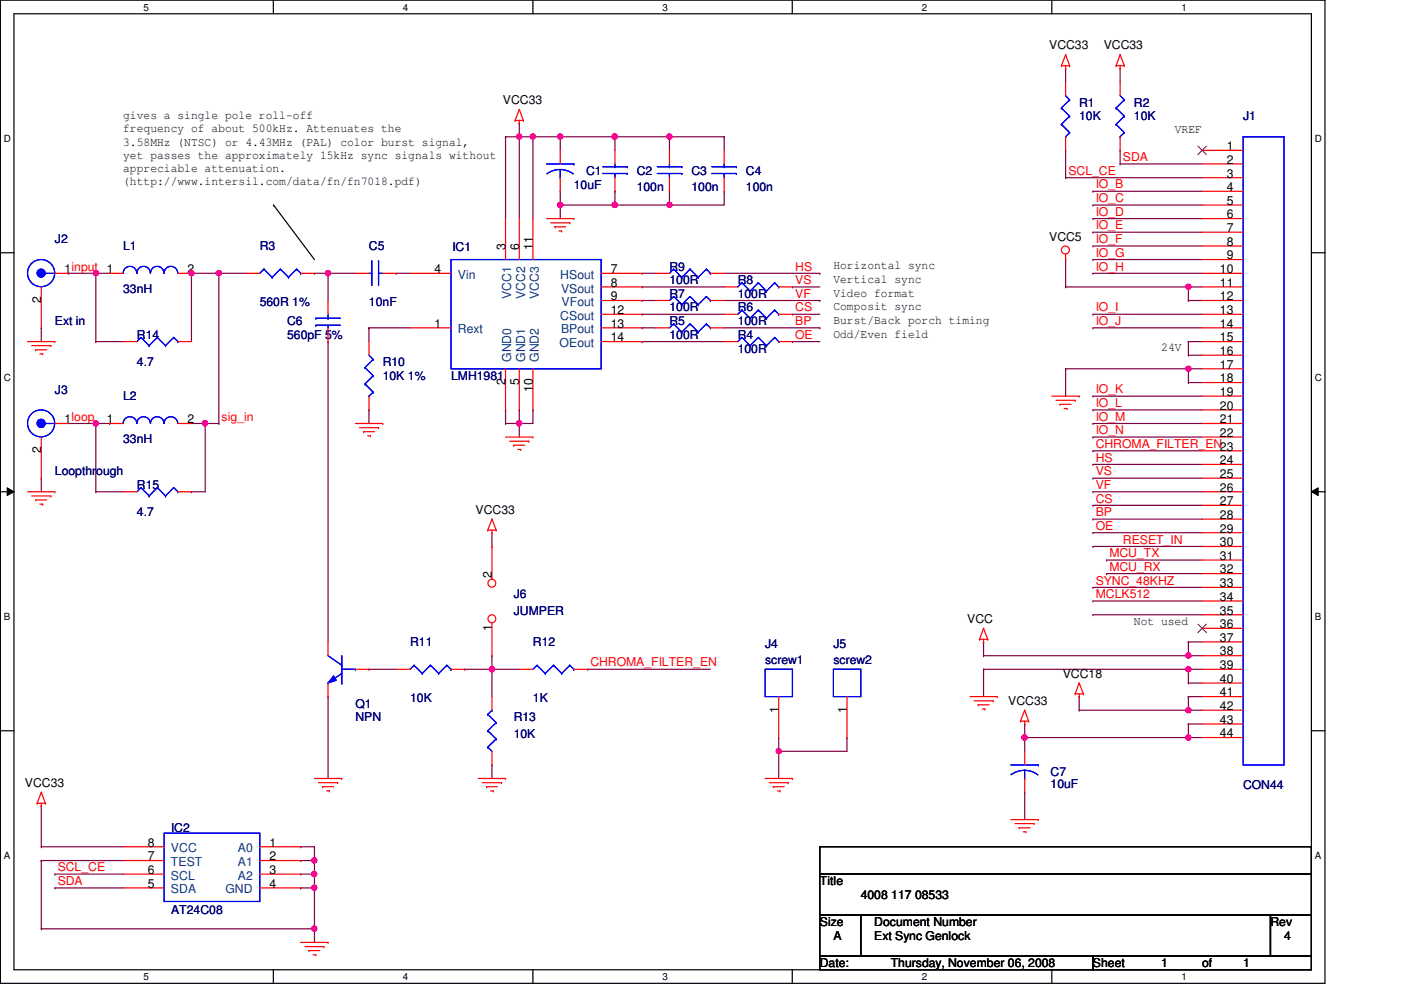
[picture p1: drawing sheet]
<svg xmlns="http://www.w3.org/2000/svg" width="297mm" height="210mm" viewBox="0 0 297 210" stroke-linecap="round" stroke-linejoin="round" font-family="sans-serif">
<path d="M.1 0h280.8v208.5h-280.8zM3 2.9h275v202.7h-275z" fill="none" stroke="#000" stroke-width=".25"/>
<g fill="#fff">
<path d="M30.4 .3h1.2v2.4h-1.2z"/>
<path d="M30.4 205.9h1.2v2.3h-1.2z"/>
</g>
<path d="M58 0v2.9M58 205.6v2.9" fill="none" stroke="#000" stroke-width=".25"/>
<g fill="#fff">
<path d="M85.4 .3h1.2v2.4h-1.2z"/>
<path d="M85.4 205.9h1.2v2.3h-1.2z"/>
</g>
<path d="M113 0v2.9M113 205.6v2.9" fill="none" stroke="#000" stroke-width=".25"/>
<g fill="#fff">
<path d="M140.5 .3h1.1v2.4h-1.1z"/>
<path d="M140.5 205.9h1.1v2.3h-1.1z"/>
</g>
<path d="M168 0v2.9M168 205.6v2.9" fill="none" stroke="#000" stroke-width=".25"/>
<g fill="#fff">
<path d="M195.4 .3h1.2v2.4h-1.2z"/>
<path d="M195.4 205.9h1.2v2.3h-1.2z"/>
</g>
<path d="M223 0v2.9M223 205.6v2.9" fill="none" stroke="#000" stroke-width=".25"/>
<g fill="#fff">
<path d="M250.5 .3h1.1v2.4h-1.1z"/>
<path d="M250.5 205.9h1.1v2.3h-1.1z"/>
<path d="M.8 28.2h1.5v2.4h-1.5z"/>
<path d="M278.8 28.2h1.4v2.4h-1.4z"/>
<path d="M.8 78.9h1.5v2.3h-1.5z"/>
<path d="M278.8 78.9h1.4v2.3h-1.4z"/>
</g>
<path d="M.1 53.6h2.9M278 53.6h2.9" fill="none" stroke="#000" stroke-width=".25"/>
<g fill="#fff">
<path d="M.8 129.6h1.4v2.3h-1.4z"/>
<path d="M278.8 129.6h1.3v2.3h-1.3z"/>
</g>
<path d="M.1 104.3h2.9M278 104.3h2.9" fill="none" stroke="#000" stroke-width=".25"/>
<path d="M1.5 103.4l1.5 .9-1.5 .8zM278 104.3l1.5-.9v1.7z" fill="#000"/>
<path d="M1.5 103.4l1.5 .9-1.5 .8zM278 104.3l1.5-.9v1.7z" fill="none" stroke="#000" stroke-width=".21"/>
<g fill="#fff">
<path d="M.8 180.3h1.4v2.3h-1.4z"/>
<path d="M278.8 180.3h1.3v2.3h-1.3z"/>
</g>
<path d="M.1 154.9h2.9M278 154.9h2.9" fill="none" stroke="#000" stroke-width=".25"/>
<path d="M217.3 156.4h.1M217.3 156.4h34.7M252 153.5h.1M252 153.5h2.9" fill="none" stroke="#800040" stroke-width=".25"/>
<circle cx="217.2" cy="156.4" r=".56" fill="#f0f"/>
<circle cx="217.2" cy="156.4" r=".56" fill="none" stroke="#f0f" stroke-width=".25"/>
<path d="M231.7 69.5h.1M231.7 69.5h23.2M234.6 118.7h.1M234.6 118.7h20.3M234.6 121.6h.1M234.6 121.6h20.3M217.3 153.5h.1M217.3 153.5v2.9M252 156.4h.1M252 156.4h2.9" fill="none" stroke="#800040" stroke-width=".25"/>
<circle cx="252" cy="156.4" r=".56" fill="#f0f"/>
<circle cx="252" cy="156.4" r=".56" fill="none" stroke="#f0f" stroke-width=".25"/>
<g fill="none" stroke="#800040" stroke-width=".25">
<path d="M225.9 14.5h.1M225.9 14.5v2.9M237.5 14.5h.1M237.5 14.5v2.9M225.9 31.9h.1M225.9 31.9v5.8M231.7 40.6h.1M231.7 43.5h.1M231.7 55h.1M231.7 40.6h23.2M231.7 43.5h23.2M231.7 55h23.2"/>
<path d="M225.9 60.8h.1M225.9 60.8h29M252 75.3h.1M252 60.8h.1M252 63.7h.1M252 75.3h2.9M252 60.8v2.9M252 63.7h2.9M231.7 84h.1M231.7 84h23.2M208.5 136.1h.1M208.5 136.1v2.9"/>
<path d="M231.7 127.4h.1M231.7 124.5h.1M231.7 127.4h23.2M231.7 124.5h23.2M228.8 150.6h.1M228.8 147.7h.1M228.8 150.6h23.2M228.8 147.7v2.9"/>
</g>
<circle cx="252" cy="60.8" r=".56" fill="#f0f"/>
<circle cx="252" cy="60.8" r=".56" fill="none" stroke="#f0f" stroke-width=".25"/>
<path d="M225.9 55h.1M225.9 55v5.8M252 150.6h.1M252 150.6h2.9M217.3 168h.1M217.3 168v5.8" fill="none" stroke="#800040" stroke-width=".25"/>
<circle cx="252" cy="150.6" r=".56" fill="#f0f"/>
<circle cx="252" cy="150.6" r=".56" fill="none" stroke="#f0f" stroke-width=".25"/>
<g fill="none" stroke="#800040" stroke-width=".25">
<path d="M225.9 37.7h.1M225.9 37.7h29M237.5 34.8h.1M237.5 31.9h.1M237.5 34.8h17.4M237.5 31.9v2.9M231.7 98.5h.1M231.7 98.5h23.2M231.7 104.3h.1M231.7 107.1h.1M231.7 101.4h.1M231.7 110.1h.1"/>
<path d="M231.7 112.9h.1M231.7 115.9h.1M231.7 104.3h23.2M231.7 107.1h23.2M231.7 101.4h23.2M231.7 110.1h23.2M231.7 112.9h23.2M231.7 115.9h23.2M208.5 139h.1M208.5 139h46.4M252 139h.1M217.3 156.4h.1"/>
<path d="M217.3 156.4v2.9"/>
</g>
<circle cx="252" cy="139" r=".56" fill="#f0f"/>
<circle cx="252" cy="139" r=".56" fill="none" stroke="#f0f" stroke-width=".25"/>
<g fill="none" stroke="#800040" stroke-width=".25">
<path d="M231.7 46.4h.1M231.7 49.2h.1M231.7 52.2h.1M231.7 46.4h23.2M231.7 49.2h23.2M231.7 52.2h23.2M225.9 78.2h.1M225.9 78.2h26.1M252 78.2h.1M252 78.2v2.9M252 81.1h.1M252 81.1h2.9"/>
<path d="M252 136.1h.1M252 136.1v2.9M252 136.1h2.9M252 147.7h.1M252 141.9h.1M252 141.9v2.9M252 147.7v2.9M252 141.9h2.9"/>
</g>
<circle cx="252" cy="141.9" r=".56" fill="#f0f"/>
<circle cx="252" cy="141.9" r=".56" fill="none" stroke="#f0f" stroke-width=".25"/>
<path d="M252 78.2h.1M252 78.2h2.9M208.5 141.9h.1M208.5 141.9v5.8M252 153.5h.1M252 153.5v2.9" fill="none" stroke="#800040" stroke-width=".25"/>
<circle cx="252" cy="78.2" r=".56" fill="#f0f"/>
<circle cx="252" cy="78.2" r=".56" fill="none" stroke="#f0f" stroke-width=".25"/>
<g fill="none" stroke="#800040" stroke-width=".25">
<path d="M231.7 58h.1M231.7 58h23.2M225.9 78.2h.1M225.9 78.2v5.8M231.7 66.6h.1M231.7 66.6h23.2M252 72.4h.1M252 72.4h2.9M252 72.4v2.9M231.7 95.6h.1M231.7 89.8h.1M231.7 92.7h.1"/>
<path d="M231.7 86.9h.1M231.7 95.6h23.2M231.7 89.8h23.2M231.7 92.7h23.2M231.7 86.9h23.2M208.5 141.9h.1M208.5 141.9h43.5M252 144.8h.1M252 147.7h.1M252 144.8h2.9M252 147.7h2.9M66.7 182.5h.1"/>
<path d="M66.7 182.5v2.8"/>
</g>
<circle cx="66.6" cy="182.4" r=".56" fill="#f0f"/>
<circle cx="66.6" cy="182.4" r=".56" fill="none" stroke="#f0f" stroke-width=".25"/>
<path d="M63.8 188.3h.1M63.8 188.3h2.9" fill="none" stroke="#800040" stroke-width=".25"/>
<circle cx="66.6" cy="188.2" r=".56" fill="#f0f"/>
<circle cx="66.6" cy="188.2" r=".56" fill="none" stroke="#f0f" stroke-width=".25"/>
<path d="M63.8 185.3h.1M63.8 185.3h2.9M66.7 185.3h.1M66.7 185.3v3" fill="none" stroke="#800040" stroke-width=".25"/>
<circle cx="66.6" cy="185.3" r=".56" fill="#f0f"/>
<circle cx="66.6" cy="185.3" r=".56" fill="none" stroke="#f0f" stroke-width=".25"/>
<g fill="none" stroke="#800040" stroke-width=".25">
<path d="M8.8 179.5h.1M8.8 170.9h.1M8.8 179.5h17.3M8.8 170.9v8.6M8.8 182.5h.1M8.8 196.9h.1M8.8 182.5h17.3M8.8 182.5v14.4M11.6 188.3h.1M11.6 185.3h.1M11.6 188.3h14.5M11.6 185.3h14.5"/>
<path d="M63.8 182.5h.1M63.8 182.5h2.9M66.7 188.3h.1M66.7 188.3v8.6h-57.9"/>
</g>
<circle cx="66.6" cy="196.9" r=".56" fill="#f0f"/>
<circle cx="66.6" cy="196.9" r=".56" fill="none" stroke="#f0f" stroke-width=".25"/>
<path d="M107.2 86.9h.1M107.2 86.9v2.9M110.1 89.8h.1M110.1 89.8h2.9M231.7 130.3h.1M231.7 130.3h23.2M63.8 179.5h.1M63.8 179.5h2.9M66.7 179.5h.1M66.7 179.5v3M66.7 196.9h.1M66.7 196.9v2.9" fill="none" stroke="#800040" stroke-width=".25"/>
<circle cx="110" cy="89.8" r=".56" fill="#f0f"/>
<circle cx="110" cy="89.8" r=".56" fill="none" stroke="#f0f" stroke-width=".25"/>
<path d="M107.2 29h.1M107.2 29v17.4M110.1 29h.1M110.1 29v17.4M113 29h.1M113 29v17.4M110.1 89.8h.1M110.1 89.8v2.9M113 86.9h.1M113 86.9v2.9" fill="none" stroke="#800040" stroke-width=".25"/>
<circle cx="110.1" cy="29" r=".56" fill="#f0f"/>
<circle cx="110.1" cy="29" r=".56" fill="none" stroke="#f0f" stroke-width=".25"/>
<path d="M110.1 29h.1M110.1 29h2.9" fill="none" stroke="#800040" stroke-width=".25"/>
<circle cx="113" cy="29" r=".56" fill="#f0f"/>
<circle cx="113" cy="29" r=".56" fill="none" stroke="#f0f" stroke-width=".25"/>
<g fill="none" stroke="#800040" stroke-width=".25">
<path d="M107.2 29h.1M110.1 26.1h.1M110.1 26.1v2.9h-2.9M113 29h.1M113 29h17.4M118.8 29h.1M118.8 29v2.9M118.8 40.6h.1M118.8 40.6v2.9M8.8 69.5h.1M8.8 69.5v2.9M78.2 69.5h.1"/>
<path d="M78.2 69.5h8.7M78.2 69.5v2.9M78.2 86.9h.1M78.2 86.9v2.9M107.2 89.8h.1M110.1 86.9h.1M110.1 86.9v2.9h-2.9"/>
</g>
<circle cx="130.3" cy="29" r=".56" fill="#f0f"/>
<circle cx="130.3" cy="29" r=".56" fill="none" stroke="#f0f" stroke-width=".25"/>
<circle cx="118.8" cy="29" r=".56" fill="#f0f"/>
<circle cx="118.8" cy="29" r=".56" fill="none" stroke="#f0f" stroke-width=".25"/>
<path d="M153.5 29h.1M153.5 29v2.9M118.8 43.5h.1M118.8 43.5h11.6" fill="none" stroke="#800040" stroke-width=".25"/>
<circle cx="130.3" cy="43.4" r=".56" fill="#f0f"/>
<circle cx="130.3" cy="43.4" r=".56" fill="none" stroke="#f0f" stroke-width=".25"/>
<circle cx="118.8" cy="43.4" r=".56" fill="#f0f"/>
<circle cx="118.8" cy="43.4" r=".56" fill="none" stroke="#f0f" stroke-width=".25"/>
<path d="M118.8 43.5h.1M118.8 43.5v2.9M141.9 40.6h.1M141.9 43.5h.1M141.9 40.6v2.9M153.5 40.6h.1M153.5 40.6v2.9h-11.6" fill="none" stroke="#800040" stroke-width=".25"/>
<circle cx="141.9" cy="43.4" r=".56" fill="#f0f"/>
<circle cx="141.9" cy="43.4" r=".56" fill="none" stroke="#f0f" stroke-width=".25"/>
<path d="M130.4 29h.1M130.4 29v2.9M141.9 29h.1M141.9 29h11.6M130.4 40.6h.1M130.4 40.6v2.9" fill="none" stroke="#800040" stroke-width=".25"/>
<circle cx="141.9" cy="29" r=".56" fill="#f0f"/>
<circle cx="141.9" cy="29" r=".56" fill="none" stroke="#f0f" stroke-width=".25"/>
<path d="M130.4 29h.1M130.4 29h11.5M141.9 29h.1M141.9 29v2.9" fill="none" stroke="#800040" stroke-width=".25"/>
<circle cx="130.3" cy="29" r=".56" fill="#f0f"/>
<circle cx="130.3" cy="29" r=".56" fill="none" stroke="#f0f" stroke-width=".25"/>
<path d="M130.4 43.5h.1M130.4 43.5h11.5" fill="none" stroke="#800040" stroke-width=".25"/>
<circle cx="130.3" cy="43.4" r=".56" fill="#f0f"/>
<circle cx="130.3" cy="43.4" r=".56" fill="none" stroke="#f0f" stroke-width=".25"/>
<g fill="none" stroke="#800040" stroke-width=".25">
<path d="M46.4 58h.1M46.4 58v31.8M84 58h.1M84 58h2.9M136.1 58h.1M136.1 58h3M153.5 58h20.3M173.8 58h.1M136.1 60.8h.1M136.1 63.7h.1M136.1 66.6h.1M136.1 69.5h.1"/>
<path d="M136.1 72.4h.1M136.1 60.8h17.4M136.1 63.7h3M136.1 66.6h17.4M136.1 69.5h3M136.1 72.4h17.4M153.5 63.7h20.3M153.5 69.5h20.3M168 60.8h.1M168 66.6h.1M168 72.4h.1M168 60.8h5.8"/>
<path d="M168 66.6h5.8M168 72.4h5.8M173.8 63.7h.1M173.8 69.5h.1"/>
</g>
<circle cx="46.4" cy="57.9" r=".56" fill="#f0f"/>
<circle cx="46.4" cy="57.9" r=".56" fill="none" stroke="#f0f" stroke-width=".25"/>
<g fill="none" stroke="#800040" stroke-width=".25">
<path d="M46.4 58h.1M46.4 58h5.8M69.5 58h.1M69.5 58h5.8M69.5 58v5.7M69.5 72.4h.1M69.5 72.4v63.7M8.8 101.4h.1M8.8 101.4v2.9M69.5 147.7h.1M69.5 147.7v17.4M78.2 141.9h.1"/>
<path d="M78.2 141.9h5.8"/>
</g>
<circle cx="69.5" cy="57.9" r=".56" fill="#f0f"/>
<circle cx="69.5" cy="57.9" r=".56" fill="none" stroke="#f0f" stroke-width=".25"/>
<path d="M66.7 58h.1M66.7 58h2.8M165.1 156.4h.1M165.1 159.3h.1M165.1 156.4v2.9M179.6 156.4h.1M179.6 156.4v2.9h-14.5" fill="none" stroke="#800040" stroke-width=".25"/>
<circle cx="165.1" cy="159.3" r=".56" fill="#f0f"/>
<circle cx="165.1" cy="159.3" r=".56" fill="none" stroke="#f0f" stroke-width=".25"/>
<path d="M20.3 58h.1M20.3 58h2.9M14.6 89.8h5.7M20.3 89.8h.1M40.6 89.8h2.9M43.5 89.8h.1M104.3 141.9h.1M104.3 141.9h5.8M124.6 141.9h.1M124.6 141.9h26M165.1 159.3h.1M165.1 159.3v5.8" fill="none" stroke="#800040" stroke-width=".25"/>
<circle cx="104.3" cy="141.9" r=".56" fill="#f0f"/>
<circle cx="104.3" cy="141.9" r=".56" fill="none" stroke="#f0f" stroke-width=".25"/>
<g fill="none" stroke="#800040" stroke-width=".25">
<path d="M20.3 58h.1M20.3 58v14.4M20.3 72.4h.1M20.3 72.4h5.8M104.3 115.9h.1M104.3 112.9v3M104.3 139h.1M104.3 139v8.7M98.5 141.9h.1M98.5 141.9h5.8M104.3 141.9h.1M104.3 162.2h.1"/>
<path d="M104.3 162.2v2.9"/>
</g>
<circle cx="20.3" cy="57.9" r=".56" fill="#f0f"/>
<circle cx="20.3" cy="57.9" r=".56" fill="none" stroke="#f0f" stroke-width=".25"/>
<path d="M14.6 58h.1M14.6 58h5.7M40.6 58h.1M40.6 58v14.4" fill="none" stroke="#800040" stroke-width=".25"/>
<circle cx="40.6" cy="57.9" r=".56" fill="#f0f"/>
<circle cx="40.6" cy="57.9" r=".56" fill="none" stroke="#f0f" stroke-width=".25"/>
<path d="M40.6 58h.1M40.6 58h5.8M20.3 89.8h.1M20.3 89.8v14.5M20.3 104.3h.1M20.3 104.3h5.8" fill="none" stroke="#800040" stroke-width=".25"/>
<circle cx="20.3" cy="89.8" r=".56" fill="#f0f"/>
<circle cx="20.3" cy="89.8" r=".56" fill="none" stroke="#f0f" stroke-width=".25"/>
<path d="M20.3 89.8h2.9M23.2 89.8h.1M43.5 89.8h.1M43.5 89.8v14.5h-2.9M40.6 104.3h.1" fill="none" stroke="#800040" stroke-width=".25"/>
<circle cx="43.5" cy="89.8" r=".56" fill="#f0f"/>
<circle cx="43.5" cy="89.8" r=".56" fill="none" stroke="#f0f" stroke-width=".25"/>
<path d="M43.5 89.8h2.9M46.4 89.8h.1" fill="none" stroke="#800040" stroke-width=".25"/>
<g fill="none" stroke="#f00" stroke-width=".25">
<path d="M225 13.9h.1M225 13.9h1.8M225.9 14.5h.1M225.9 11.6h.1M225.9 13.9v.6M225.9 11.6l-.9 2.3M225.9 11.6l.9 2.3M226.8 13.9h.1M236.6 13.9h.1M236.6 13.9h1.8M237.5 14.5h.1M237.5 11.6h.1"/>
<path d="M237.5 13.9v.6M237.5 11.6l-.9 2.3M237.5 11.6l.9 2.3M238.4 13.9h.1M109.2 25.5h.1M109.2 25.5h1.8M110.1 26.1h.1M110.1 23.2h.1M110.1 25.5v.6M110.1 23.2l-.9 2.3M110.1 23.2l.9 2.3M111 25.5h.1"/>
<path d="M141.9 31.9v2.9M141.9 37.7v2.9M254.9 31.9h8.7M254.9 34.8h8.7M254.9 37.7h8.7M23.2 58h2.9M37.7 58h2.9M115.9 46.4h5.8M116.8 47.2h4M117.6 48.1h.1M117.6 48.1h2.3M118.5 49h.6"/>
<path d="M119.1 49h.1M120.8 47.2h.1M121.7 46.4h.1M139.1 58h2.8M150.6 58h2.9M225.9 55h.1M225.9 53.9v1.1M254.9 46.4h8.7M254.9 58h8.7M254.9 40.6h8.7M254.9 43.5h8.7M254.9 49.2h8.7"/>
<path d="M254.9 52.2h8.7M254.9 55h8.7M5.8 72.4h5.8M6.7 73.3h4.1M7.6 74.2h.1M7.6 74.2h2.3M8.5 75h.6M9.1 75h.1M10.8 73.3h.1M11.6 72.4h.1M254.9 72.4h8.7M254.9 60.8h8.7"/>
<path d="M254.9 63.7h8.7M254.9 66.6h8.7M254.9 69.5h8.7M254.9 75.3h8.7M254.9 78.2h8.7M75.3 89.8h5.8M76.2 90.7h4.1M77.1 91.5h.1M77.1 91.5h2.3M78 92.4h.5M78.5 92.4h.1M80.3 90.7h.1"/>
<path d="M81.1 89.8h.1M107.2 92.7h5.8M108.1 93.6h4M108.9 94.4h.1M108.9 94.4h2.3M109.8 95.3h.6M110.4 95.3h.1M112.1 93.6h.1M113 92.7h.1M223 84h5.8M223.9 84.9h4.1M224.7 85.7h.1"/>
<path d="M224.7 85.7h2.4M225.6 86.6h.6M226.2 86.6h.1M228 84.9h.1M228.8 84h.1M254.9 84h8.7M254.9 89.8h8.7M254.9 92.7h8.7M254.9 81.1h8.7M254.9 86.9h8.7M254.9 95.6h8.7M254.9 98.5h8.7"/>
<path d="M5.8 104.3h5.8M6.7 105.2h4.1M7.6 106h.1M7.6 106h2.3M8.5 106.9h.6M9.1 106.9h.1M10.8 105.2h.1M11.6 104.3h.1M103.4 112.4h.1M103.4 112.4h1.8M104.3 112.9h.1M104.3 110.1h.1"/>
<path d="M104.3 112.4v.5M104.3 110.1l-.9 2.3M104.3 110.1l.9 2.3M105.2 112.4h.1M254.9 104.3h8.7M254.9 101.4h8.7M254.9 107.1h8.7M254.9 110.1h8.7M254.9 112.9h8.7M254.9 115.9h8.7M254.9 118.7h8.7M207.7 135.6h.1"/>
<path d="M207.7 135.6h1.7M208.5 136.1h.1M208.5 133.2h.1M208.5 135.6v.5M208.5 133.2l-.8 2.4M208.5 133.2l.9 2.4M209.4 135.6h.1M254.9 121.6h8.7M254.9 124.5h8.7M254.9 127.4h8.7M254.9 130.3h8.7M254.9 133.2h8.7"/>
<path d="M254.9 136.1h8.7M254.9 139h8.7M110.1 141.9h2.9M121.7 141.9h2.9M165.1 147.7v8.7M205.7 147.7h5.8M206.5 148.6h4.1M207.4 149.4h.1M207.4 149.4h2.3M208.3 150.3h.5M208.8 150.3h.1M210.6 148.6h.1"/>
<path d="M211.5 147.7h.1M216.4 152.9h.1M216.4 152.9h1.7M217.3 153.5h.1M217.3 150.6h.1M217.3 152.9v.6M217.3 150.6l-.9 2.3M217.3 150.6l.8 2.3M218.1 152.9h.1M228 147.1h.1M228 147.1h1.7M228.8 147.7h.1"/>
<path d="M228.8 144.8h.1M228.8 147.1v.6M228.8 144.8l-.8 2.3M228.8 144.8l.9 2.3M229.7 147.1h.1M254.9 147.7h8.7M254.9 141.9h8.7M254.9 144.8h8.7M254.9 150.6h8.7M254.9 153.5h8.7M254.9 156.4h8.7M7.9 170.3h.1"/>
<path d="M7.9 170.3h1.7M8.8 170.9h.1M8.8 168h.1M8.8 170.3v.6M8.8 168l.8 2.3M8.8 168l-.9 2.3M9.6 170.3h.1M66.7 165.1h5.8M67.5 165.9h4.1M68.4 166.8h.1M68.4 166.8h2.3M69.3 167.7h.5"/>
<path d="M69.8 167.7h.1M71.6 165.9h.1M72.5 165.1h.1M101.4 165.1h5.8M102.3 165.9h4M103.2 166.8h.1M103.2 166.8h2.2M104 167.7h.6M104.6 167.7h.1M106.3 165.9h.1M107.2 165.1h.1M162.2 165.1h5.8"/>
<path d="M163.1 165.9h4M164 166.8h.1M164 166.8h2.3M164.8 167.7h.6M165.4 167.7h.1M167.1 165.9h.1M168 165.1h.1M214.3 173.8h5.8M215.2 174.6h4M216.1 175.5h.1M216.1 175.5h2.3M217 176.4h.5"/>
<path d="M217.5 176.4h.1M219.2 174.6h.1M220.1 173.8h.1M63.8 199.8h5.7M69.5 199.8h.1M64.6 200.7h4.1M65.5 201.5h.1M65.5 201.5h2.3M66.4 202.4h.6M67 202.4h.1M68.7 200.7h.1"/>
<circle cx="225.9" cy="53" r=".85"/>
</g>
<path d="M58 43.5h.1M58 43.5l8.7 11.5M173.8 179.5h104.2v5.8h-104.2zM173.8 185.3h104.2v8.7h-104.2zM173.8 194h8.7v8.7h-8.7zM182.5 194h86.9v8.7h-86.9zM269.4 194h8.6v8.7h-8.6zM173.8 202.7h57.9v2.9h-57.9zM231.7 202.7h46.3v2.9h-46.3z" fill="none" stroke="#000" stroke-width=".25"/>
<g fill="none" stroke="#00f" stroke-width=".25">
<path d="M139.4 36.8h5.2M139.4 35.3h5.2M141.9 35.3h.1M141.9 36.8h.1M141.9 34.8v.5M141.9 36.8v.9M144.6 36.8h.1M144.6 35.3h.1M263.6 29h8.6v133.2h-8.6zM26.1 58a1.44 1.44 0 0 1 1.5-1.5 1.44 1.44 0 0 1 1.4 1.5M29 58a1.42 1.42 0 0 1 1.5-1.5 1.42 1.42 0 0 1 1.4 1.5M31.9 58a1.42 1.42 0 0 1 1.4-1.5 1.42 1.42 0 0 1 1.5 1.5 1.46 1.46 0 0 1 1.4-1.5 1.46 1.46 0 0 1 1.5 1.5"/>
<path d="M142.8 57.1h.1M142.8 57.1l-.9 .9M142.8 57.1l1.8 1.7M144.6 58.8h.1M146.3 57.1h.1M146.3 57.1l-1.7 1.7M146.3 57.1l1.7 1.7M148 58.8h.1M149.8 57.1h.1M149.8 57.1l-1.8 1.7M149.8 57.1l.8 .9M150.6 58h.1"/>
<path d="M113.9 141.1h.1M113.9 141.1l-.9 .8M113.9 141.1l1.7 1.7M115.6 142.8h.1M117.3 141.1h.1M117.3 141.1l-1.7 1.7M117.3 141.1l1.8 1.7M119.1 142.8h.1M120.8 141.1h.1M120.8 141.1l-1.7 1.7M120.8 141.1l.9 .8M121.7 141.9h.1"/>
<path d="M162.2 141.9h5.8v5.8h-5.8z"/>
</g>
<path d="M254 31l1.8 1.8M255.8 31l-1.8 1.8M254 132.3l1.8 1.9M255.8 132.3l-1.8 1.9" fill="none" stroke="#804000" stroke-width=".21"/>
<circle cx="8.7" cy="57.9" r=".85" fill="#00f"/>
<g fill="none" stroke="#00f" stroke-width=".25">
<path d="M9.6 58h.1M9.6 58h2"/>
<circle cx="8.7" cy="57.9" r=".85"/>
<circle cx="8.7" cy="57.9" r="2.88"/>
</g>
<circle cx="8.7" cy="57.9" r=".85" fill="#00f"/>
<g fill="none" stroke="#00f" stroke-width=".25">
<path d="M9.6 58h.1M9.6 58h2M78.2 58h.6M78.8 58h.1M78.8 55.3h.1M78.8 55.3v5.2M80.3 55.3h.1M80.3 58h.1M80.3 58h.8M80.3 55.3v5.2M157.3 59.9h.1M157.3 59.9l-.9 .9"/>
<path d="M157.3 59.9l1.7 1.8M160.8 59.9h.1M160.8 59.9l-1.8 1.8M160.8 59.9l1.7 1.8M164.2 59.9h.1M164.2 59.9l-1.7 1.8M164.2 59.9l.9 .9M29.9 71.5h.1M29.9 71.5l-.9 .9M29.9 71.5l1.7 1.8M31.6 73.3h.1M33.4 71.5h.1"/>
<path d="M33.4 71.5l-1.8 1.8M33.4 71.5l1.7 1.8M35.1 73.3h.1M36.8 71.5h.1M36.8 71.5l-1.7 1.8M36.8 71.5l.9 .9M37.7 72.4h.1M67 67.5h.1M67 69h.1M67 67.5h5.2M67 69h5.2M69.5 69h.1"/>
<path d="M69.5 67.5h.1M69.5 66.6v.9M69.5 69v.5M142.8 62.9h.1M142.8 62.9l-.9 .8M142.8 62.9l1.8 1.7M144.6 64.6h.1M146.3 62.9h.1M146.3 62.9l-1.7 1.7M146.3 62.9l1.7 1.7M148 64.6h.1M149.8 62.9h.1"/>
<path d="M149.8 62.9l-1.8 1.7M149.8 62.9l.8 .8M150.6 63.7h.1M159 61.7h.1M162.5 61.7h.1M165.1 60.8h.1M26.1 89.8a1.44 1.44 0 0 1 1.5-1.5 1.44 1.44 0 0 1 1.4 1.5M29 89.8a1.42 1.42 0 0 1 1.5-1.5 1.42 1.42 0 0 1 1.4 1.5M31.9 89.8a1.42 1.42 0 0 1 1.4-1.5 1.42 1.42 0 0 1 1.5 1.5 1.46 1.46 0 0 1 1.4-1.5 1.46 1.46 0 0 1 1.5 1.5M34.8 176.7h20.3v14.4h-20.3z"/>
<circle cx="8.7" cy="57.9" r=".85"/>
<circle cx="8.7" cy="57.9" r="2.88"/>
</g>
<g fill="none" stroke="#f00" stroke-width=".25">
<path d="M11.6 58h3M75.3 58h2.9M81.1 58h2.9M8.8 60.8v8.7M26.1 72.4h2.9M37.7 72.4h2.9M69.5 63.7v2.9M69.5 69.5v2.9M139.1 63.7h2.8M150.6 63.7h2.9M153.5 60.8h2.9M165.1 60.8h2.9"/>
<path d="M23.2 89.8h2.9M37.7 89.8h2.9M26.1 179.5h8.7M55.1 179.5h8.7M26.1 182.5h8.7M26.1 185.3h8.7M26.1 188.3h8.7M55.1 182.5h8.7M55.1 185.3h8.7M55.1 188.3h8.7"/>
</g>
<circle cx="104.3" cy="131.2" r=".84" fill="#fff"/>
<g fill="none" stroke="#f00" stroke-width=".25">
<path d="M104.3 132.1v6.9"/>
<circle cx="104.3" cy="131.2" r=".84"/>
</g>
<circle cx="104.3" cy="123.6" r=".84" fill="#fff"/>
<g fill="none" stroke="#f00" stroke-width=".25">
<path d="M153.5 31.9v2.9M153.5 37.7v2.9M104.3 115.9v6.9"/>
<circle cx="104.3" cy="123.6" r=".84"/>
</g>
<path d="M150.9 36.8h5.2M150.9 35.3h5.2M153.5 35.3h.1M153.5 36.8h.1M153.5 34.8v.5M153.5 36.8v.9M156.1 36.8h.1M156.1 35.3h.1" fill="none" stroke="#00f" stroke-width=".25"/>
<circle cx="8.7" cy="89.8" r=".86" fill="#00f"/>
<g fill="none" stroke="#00f" stroke-width=".25">
<path d="M9.6 89.8h.1M9.6 89.8h2"/>
<circle cx="8.7" cy="89.8" r=".86"/>
<circle cx="8.7" cy="89.8" r="2.87"/>
</g>
<circle cx="8.7" cy="89.8" r=".86" fill="#00f"/>
<g fill="none" stroke="#00f" stroke-width=".25">
<path d="M115.9 34.8h5.8M118.8 37.7h.1M118.8 35.9l1.4 .3 1.3 .7M118.8 35.9l-1.5 .3-1.4 .7M118.8 35.9v1.8M121.7 34.8h.1M127.8 36.8h5.2M127.8 35.3h5.2M130.4 35.3h.1M130.4 36.8h.1M130.4 34.8v.5M130.4 36.8v.9"/>
<path d="M133 36.8h.1M133 35.3h.1M225 22.9h.1M225 26.4h.1M225 22.9l1.8 1.7M225 26.4l1.8 1.7M225.9 29h.1M225.9 20.3l.9 .9M226.8 21.2h.1M226.8 24.6h.1M226.8 28.1h.1M226.8 21.2l-1.8 1.7"/>
<path d="M226.8 24.6l-1.8 1.8M226.8 28.1l-.9 .9M236.6 22.9h.1M236.6 26.4h.1M236.6 22.9l1.8 1.7M236.6 26.4l1.8 1.7M237.5 29h.1M237.5 20.3l.9 .9M238.4 21.2h.1M238.4 24.6h.1M238.4 28.1h.1M238.4 21.2l-1.8 1.7"/>
<path d="M238.4 24.6l-1.8 1.8M238.4 28.1l-.9 .9M95.6 55h31.9v23.2h-31.9zM142.8 68.7h.1M142.8 68.7l-.9 .8M142.8 68.7l1.8 1.7M144.6 70.4h.1M146.3 68.7h.1M146.3 68.7l-1.7 1.7M146.3 68.7l1.7 1.7M148 70.4h.1M149.8 68.7h.1"/>
<path d="M149.8 68.7l-1.8 1.7M149.8 68.7l.8 .8M150.6 69.5h.1M157.3 65.7h.1M157.3 65.7l-.9 .9M157.3 65.7l1.7 1.8M159 67.5h.1M160.8 65.7h.1M160.8 65.7l-1.8 1.8M160.8 65.7l1.7 1.8M162.5 67.5h.1M164.2 65.7h.1"/>
<path d="M164.2 65.7l-1.7 1.8M164.2 65.7l.9 .9M165.1 66.6h.1M9.6 89.8h.1M9.6 89.8h2M69.5 139l3 2.1M72.5 139v5.8M69.5 144.8h.1M72.5 144.8h.1M72.5 141.1h.1M72.5 141.9h2.8M72.5 142.8l-3 2"/>
<path d="M75.3 141.9h.1M87.8 141.1h.1M87.8 141.1l-.9 .8M87.8 141.1l1.7 1.7M89.5 142.8h.1M91.3 141.1h.1M91.3 141.1l-1.8 1.7M91.3 141.1l1.7 1.7M93 142.8h.1M94.7 141.1h.1M94.7 141.1l-1.7 1.7M94.7 141.1l.9 .8"/>
<path d="M95.6 141.9h.1M176.7 141.9h5.8v5.8h-5.8zM214.3 162.2h5.8M217.3 165.1h.1M217.3 163.3l1.4 .3 1.3 .7M217.3 163.3l-1.6 .3-1.3 .7M217.3 163.3v1.8M220.1 162.2h.1"/>
<circle cx="8.7" cy="89.8" r=".86"/>
<circle cx="8.7" cy="89.8" r="2.87"/>
</g>
<g fill="none" stroke="#f00" stroke-width=".25">
<path d="M225.9 17.4v2.9M237.5 17.4v2.9M118.8 31.9v2.9M118.8 37.7v2.9M130.4 31.9v2.9M130.4 37.7v2.9M225.9 29v2.9M237.5 29v2.9M86.9 58h8.7M107.2 46.4v8.6M110.1 46.4v8.6M113 46.4v8.6"/>
<path d="M127.5 58h8.6M86.9 69.5h8.7M107.2 78.2v8.7M110.1 78.2v8.7M113 78.2v8.7M127.5 69.5h8.6M127.5 72.4h8.6M127.5 66.6h8.6M127.5 60.8h8.6M127.5 63.7h8.6M139.1 69.5h2.8M150.6 69.5h2.9"/>
<path d="M153.5 66.6h2.9M165.1 66.6h2.9M8.8 92.7v8.7M11.6 89.8h3M84 141.9h2.9M95.6 141.9h2.9M179.6 147.7v8.7M217.3 159.3v2.9M217.3 165.1v2.9"/>
</g>
<path d="M70.7 143.3l.6 .9-1.8 .6z" fill="#00f"/>
<path d="M69.5 139l3 2.1M72.5 139v5.8M69.5 144.8h.1M70.7 143.3l.6 .9-1.8 .6zM72.5 144.8h.1M72.5 141.1h.1M72.5 141.9h2.8M72.5 142.8l-3 2M75.3 141.9h.1" fill="none" stroke="#00f" stroke-width=".25"/>
<path d="M70.7 143.3l.6 .9-1.8 .6z" fill="#00f"/>
<g fill="none" stroke="#00f" stroke-width=".25">
<path d="M56 57.1h.1M56 57.1l-.9 .9M56 57.1l1.7 1.7M57.7 58.8h.1M59.4 57.1h.1M59.4 57.1l-1.7 1.7M59.4 57.1l1.8 1.7M61.2 58.8h.1M62.9 57.1h.1M62.9 57.1l-1.7 1.7M62.9 57.1l.9 .9M63.8 58h.1"/>
<path d="M77.4 77.9h.1M77.4 77.9l1.7 1.8M78.2 75.3l.9 .9M79.1 76.2h.1M79.1 79.7h.1M79.1 76.2l-1.7 1.7M79.1 79.7l-1.7 1.7M157.3 71.5h.1M157.3 71.5l-.9 .9M157.3 71.5l1.7 1.8M159 73.3h.1M160.8 71.5h.1"/>
<path d="M160.8 71.5l-1.8 1.8M160.8 71.5l1.7 1.8M162.5 73.3h.1M164.2 71.5h.1M164.2 71.5l-1.7 1.8M164.2 71.5l.9 .9M165.1 72.4h.1M77.4 81.4h.1M77.4 81.4l1.7 1.7M78.2 84h.1M79.1 83.1h.1M79.1 83.1l-.9 .9"/>
<path d="M29.9 103.4h.1M29.9 103.4l-.9 .9M29.9 103.4l1.7 1.8M31.6 105.2h.1M33.4 103.4h.1M33.4 103.4l-1.8 1.8M33.4 103.4l1.7 1.8M35.1 105.2h.1M36.8 103.4h.1M36.8 103.4l-1.7 1.8M36.8 103.4l.9 .9M37.7 104.3h.1"/>
<path d="M70.7 143.3l.6 .9-1.8 .6zM103.4 158.4h.1M103.4 154.9h.1M103.4 151.5h.1M103.4 158.4l.9 .9M103.4 154.9l1.8 1.8M103.4 151.5l1.8 1.7M104.3 150.6h.1M104.3 150.6l-.9 .9M105.2 156.7h.1M105.2 153.2h.1M105.2 156.7l-1.8 1.7"/>
<path d="M105.2 153.2l-1.8 1.7"/>
</g>
<g fill="none" stroke="#f00" stroke-width=".25">
<path d="M52.2 58h2.9M63.8 58h2.9M78.2 72.4v2.9M153.5 72.4h2.9M165.1 72.4h2.9M78.2 84v2.9M26.1 104.3h2.9M37.7 104.3h2.9M69.5 136.1v2.9M69.5 144.8v2.9M75.3 141.9h2.9M104.3 147.7v2.9"/>
<path d="M104.3 159.3v2.9"/>
</g>
<circle cx="217.2" cy="156.4" r=".56" fill="#f0f"/>
<circle cx="217.2" cy="156.4" r=".56" fill="none" stroke="#f0f" stroke-width=".25"/>
<circle cx="252" cy="156.4" r=".56" fill="#f0f"/>
<circle cx="252" cy="156.4" r=".56" fill="none" stroke="#f0f" stroke-width=".25"/>
<circle cx="252" cy="60.8" r=".56" fill="#f0f"/>
<circle cx="252" cy="60.8" r=".56" fill="none" stroke="#f0f" stroke-width=".25"/>
<circle cx="252" cy="150.6" r=".56" fill="#f0f"/>
<circle cx="252" cy="150.6" r=".56" fill="none" stroke="#f0f" stroke-width=".25"/>
<circle cx="252" cy="139" r=".56" fill="#f0f"/>
<circle cx="252" cy="139" r=".56" fill="none" stroke="#f0f" stroke-width=".25"/>
<circle cx="252" cy="141.9" r=".56" fill="#f0f"/>
<circle cx="252" cy="141.9" r=".56" fill="none" stroke="#f0f" stroke-width=".25"/>
<circle cx="252" cy="78.2" r=".56" fill="#f0f"/>
<circle cx="252" cy="78.2" r=".56" fill="none" stroke="#f0f" stroke-width=".25"/>
<circle cx="66.6" cy="182.4" r=".56" fill="#f0f"/>
<circle cx="66.6" cy="182.4" r=".56" fill="none" stroke="#f0f" stroke-width=".25"/>
<circle cx="66.6" cy="188.2" r=".56" fill="#f0f"/>
<circle cx="66.6" cy="188.2" r=".56" fill="none" stroke="#f0f" stroke-width=".25"/>
<circle cx="66.6" cy="185.3" r=".56" fill="#f0f"/>
<circle cx="66.6" cy="185.3" r=".56" fill="none" stroke="#f0f" stroke-width=".25"/>
<circle cx="66.6" cy="196.9" r=".56" fill="#f0f"/>
<circle cx="66.6" cy="196.9" r=".56" fill="none" stroke="#f0f" stroke-width=".25"/>
<circle cx="110" cy="89.8" r=".56" fill="#f0f"/>
<circle cx="110" cy="89.8" r=".56" fill="none" stroke="#f0f" stroke-width=".25"/>
<circle cx="110.1" cy="29" r=".56" fill="#f0f"/>
<circle cx="110.1" cy="29" r=".56" fill="none" stroke="#f0f" stroke-width=".25"/>
<circle cx="113" cy="29" r=".56" fill="#f0f"/>
<circle cx="113" cy="29" r=".56" fill="none" stroke="#f0f" stroke-width=".25"/>
<circle cx="130.3" cy="29" r=".56" fill="#f0f"/>
<circle cx="130.3" cy="29" r=".56" fill="none" stroke="#f0f" stroke-width=".25"/>
<circle cx="118.8" cy="29" r=".56" fill="#f0f"/>
<circle cx="118.8" cy="29" r=".56" fill="none" stroke="#f0f" stroke-width=".25"/>
<circle cx="130.3" cy="43.4" r=".56" fill="#f0f"/>
<circle cx="130.3" cy="43.4" r=".56" fill="none" stroke="#f0f" stroke-width=".25"/>
<circle cx="118.8" cy="43.4" r=".56" fill="#f0f"/>
<circle cx="118.8" cy="43.4" r=".56" fill="none" stroke="#f0f" stroke-width=".25"/>
<circle cx="141.9" cy="43.4" r=".56" fill="#f0f"/>
<circle cx="141.9" cy="43.4" r=".56" fill="none" stroke="#f0f" stroke-width=".25"/>
<circle cx="141.9" cy="29" r=".56" fill="#f0f"/>
<circle cx="141.9" cy="29" r=".56" fill="none" stroke="#f0f" stroke-width=".25"/>
<circle cx="130.3" cy="29" r=".56" fill="#f0f"/>
<circle cx="130.3" cy="29" r=".56" fill="none" stroke="#f0f" stroke-width=".25"/>
<circle cx="130.3" cy="43.4" r=".56" fill="#f0f"/>
<circle cx="130.3" cy="43.4" r=".56" fill="none" stroke="#f0f" stroke-width=".25"/>
<circle cx="46.4" cy="57.9" r=".56" fill="#f0f"/>
<circle cx="46.4" cy="57.9" r=".56" fill="none" stroke="#f0f" stroke-width=".25"/>
<circle cx="69.5" cy="57.9" r=".56" fill="#f0f"/>
<circle cx="69.5" cy="57.9" r=".56" fill="none" stroke="#f0f" stroke-width=".25"/>
<circle cx="165.1" cy="159.3" r=".56" fill="#f0f"/>
<circle cx="165.1" cy="159.3" r=".56" fill="none" stroke="#f0f" stroke-width=".25"/>
<circle cx="104.3" cy="141.9" r=".56" fill="#f0f"/>
<circle cx="104.3" cy="141.9" r=".56" fill="none" stroke="#f0f" stroke-width=".25"/>
<circle cx="20.3" cy="57.9" r=".56" fill="#f0f"/>
<circle cx="20.3" cy="57.9" r=".56" fill="none" stroke="#f0f" stroke-width=".25"/>
<circle cx="40.6" cy="57.9" r=".56" fill="#f0f"/>
<circle cx="40.6" cy="57.9" r=".56" fill="none" stroke="#f0f" stroke-width=".25"/>
<circle cx="20.3" cy="89.8" r=".56" fill="#f0f"/>
<circle cx="20.3" cy="89.8" r=".56" fill="none" stroke="#f0f" stroke-width=".25"/>
<circle cx="43.5" cy="89.8" r=".56" fill="#f0f"/>
<circle cx="43.5" cy="89.8" r=".56" fill="none" stroke="#f0f" stroke-width=".25"/>
<g font-size="2.6">
<text x="222.5" y="10.5">VCC33</text>
<text x="234" y="10.5">VCC33</text>
<text x="106.6" y="22.1">VCC33</text>
<text x="26.1" y="25.3">gives a single pole roll-off</text>
<text x="26.1" y="28.1">frequency of about 500kHz. Attenuates the</text>
<text x="249.1" y="28.2">VREF</text>
<text x="26.1" y="30.9">3.58MHz (NTSC) or 4.43MHz (PAL) color burst signal,</text>
<text x="26.1" y="33.7">yet passes the approximately 15kHz sync signals without</text>
<text x="260.1" y="31.8">1</text>
<text x="260.1" y="34.7">2</text>
<text x="26.1" y="36.4">appreciable attenuation.</text>
<text x="26.1" y="39.2">(http://www.intersil.com/data/fn/fn7018.pdf)</text>
<text x="260.1" y="37.6">3</text>
<text x="260.1" y="40.5">4</text>
<text x="260.1" y="43.4">5</text>
<text x="260.1" y="46.3">6</text>
<text x="107.1" y="53" transform="rotate(-90 107.1 53)">3</text>
<text x="110.1" y="53" transform="rotate(-90 110.1 53)">6</text>
<text x="112.9" y="53" transform="rotate(-90 112.9 53)">11</text>
<text x="222.5" y="51">VCC5</text>
<text x="260.1" y="49.2">7</text>
<text x="260.1" y="52.1">8</text>
<text x="13.7" y="57.9">1input</text>
<text x="22.6" y="57.9">1</text>
<text x="39.7" y="57.9">2</text>
<text x="92.2" y="57.9">4</text>
<text x="129.5" y="57.9">7</text>
<text x="176.7" y="57.1">Horizontal sync</text>
<text x="258.7" y="57.9">10</text>
<text x="260.1" y="55">9</text>
<text x="8.7" y="64.3" transform="rotate(-90 8.7 64.3)">2</text>
<text x="129.5" y="60.8">8</text>
<text x="129.5" y="63.7">9</text>
<text x="176.7" y="60">Vertical sync</text>
<text x="176.7" y="62.9">Video format</text>
<text x="176.7" y="65.8">Composit sync</text>
<text x="258.7" y="60.8">11</text>
<text x="258.7" y="63.7">12</text>
<text x="92.2" y="69.5">1</text>
<text x="129.5" y="69.5">13</text>
<text x="129.5" y="66.6">12</text>
<text x="176.7" y="68.7">Burst/Back porch timing</text>
<text x="176.7" y="71.6">Odd/Even field</text>
<text x="258.7" y="66.6">13</text>
<text x="258.7" y="69.5">14</text>
<text x="129.5" y="72.4">14</text>
<text x="246.2" y="74.5">24V</text>
<text x="258.7" y="72.4">15</text>
<text x="258.7" y="75.3">16</text>
<text x="107.1" y="81.7" transform="rotate(-90 107.1 81.7)">2</text>
<text x="110.1" y="81.7" transform="rotate(-90 110.1 81.7)">5</text>
<text x="112.9" y="83.1" transform="rotate(-90 112.9 83.1)">10</text>
<text x="258.7" y="78.1">17</text>
<text x="258.7" y="81.1">18</text>
<text x="258.7" y="83.9">19</text>
<text x="13.7" y="89.7">1loop</text>
<text x="22.6" y="89.7">1</text>
<text x="39.7" y="89.7">2</text>
<text x="258.7" y="86.9">20</text>
<text x="258.7" y="89.7">21</text>
<text x="258.7" y="92.6">22</text>
<text x="8.7" y="96.1" transform="rotate(-90 8.7 96.1)">2</text>
<text x="258.7" y="98.4">24</text>
<text x="258.7" y="101.3">25</text>
<text x="258.7" y="104.2">26</text>
<text x="258.7" y="107.1">27</text>
<text x="100.8" y="108.9">VCC33</text>
<text x="258.7" y="110">28</text>
<text x="258.7" y="112.9">29</text>
<text x="258.7" y="115.8">30</text>
<text x="258.7" y="118.7">31</text>
<text x="104.3" y="122.5" transform="rotate(-90 104.3 122.5)">2</text>
<text x="258.7" y="121.6">32</text>
<text x="258.7" y="124.5">33</text>
<text x="258.7" y="127.4">34</text>
<text x="258.7" y="130.3">35</text>
<text x="104.3" y="133.8" transform="rotate(-90 104.3 133.8)">1</text>
<text x="205.1" y="132.1">VCC</text>
<text x="240.4" y="132.4">Not used</text>
<text x="258.7" y="133.2">36</text>
<text x="258.7" y="136.1">37</text>
<text x="225.3" y="143.7">VCC18</text>
<text x="258.7" y="139">38</text>
<text x="258.7" y="141.9">39</text>
<text x="213.8" y="149.4">VCC33</text>
<text x="258.7" y="144.8">40</text>
<text x="258.7" y="147.7">41</text>
<text x="165.1" y="151.2" transform="rotate(-90 165.1 151.2)">1</text>
<text x="179.5" y="151.2" transform="rotate(-90 179.5 151.2)">1</text>
<text x="258.7" y="150.5">42</text>
<text x="258.7" y="153.5">43</text>
<text x="258.7" y="156.3">44</text>
<text x="5.3" y="166.8">VCC33</text>
<text x="31.3" y="179.5">8</text>
<text x="57.1" y="179.5">1</text>
<text x="31.3" y="182.4">7</text>
<text x="31.3" y="185.3">6</text>
<text x="57.1" y="185.3">3</text>
<text x="57.1" y="182.4">2</text>
<text x="31.3" y="188.2">5</text>
<text x="57.1" y="188.2">4</text>
<text x="173.8" y="187.7">Title</text>
<text x="182.5" y="190.6">4008 117 08533</text>
<text x="173.8" y="196.3">Size</text>
<text x="185.4" y="196.3">Document Number</text>
<text x="269.4" y="196.3">Rev</text>
<text x="176.7" y="199.3">A</text>
<text x="185.4" y="199.3">Ext Sync Genlock</text>
<text x="272.2" y="199.3">4</text>
<text x="173.8" y="205.1">Date:</text>
<text x="188.8" y="205.1">Thursday, November 06, 2008</text>
<text x="231.7" y="205.1">Sheet</text>
<text x="246.2" y="205.1">1</text>
<text x="254.9" y="205.1">of</text>
<text x="263.6" y="205.1">1</text>
</g>
<g font-size="2.6" fill="#000080">
<text x="228.8" y="22.6">R1</text>
<text x="240.4" y="22.6">R2</text>
<text x="228.8" y="25.5">10K</text>
<text x="240.4" y="25.5">10K</text>
<text x="263.6" y="25.5">J1</text>
<text x="121.7" y="40">10uF</text>
<text x="124.3" y="37.1">C1</text>
<text x="135" y="37.1">C2</text>
<text x="135" y="40.6">100n</text>
<text x="146.6" y="37.1">C3</text>
<text x="146.6" y="40.6">100n</text>
<text x="158.2" y="37.1">C4</text>
<text x="158.2" y="40.6">100n</text>
<text x="11.6" y="51.6">J2</text>
<text x="26.1" y="53">L1</text>
<text x="55.1" y="53">R3</text>
<text x="78.2" y="53">C5</text>
<text x="95.9" y="53.3">IC1</text>
<text x="141.9" y="57.4">R9</text>
<text x="26.1" y="62">33nH</text>
<text x="55.1" y="64.9">560R 1%</text>
<text x="78.2" y="64.9">10nF</text>
<text x="141.9" y="60.3">100R</text>
<text x="141.9" y="63.2">R7</text>
<text x="156.4" y="60.3">R8</text>
<text x="156.4" y="63.2">100R</text>
<text x="11.6" y="69">Ext in</text>
<text x="29" y="71.8">R14</text>
<text x="60.9" y="69">C6</text>
<text x="60.9" y="71.8">560pF 5%</text>
<text x="141.9" y="66">100R</text>
<text x="141.9" y="69">R5</text>
<text x="141.9" y="71.8">100R</text>
<text x="156.4" y="66">R6</text>
<text x="156.4" y="69">100R</text>
<text x="156.4" y="71.8">R4</text>
<text x="29" y="77.6">4.7</text>
<text x="81.1" y="77.6">R10</text>
<text x="156.4" y="74.8">100R</text>
<text x="11.6" y="83.4">J3</text>
<text x="81.1" y="80.5">10K 1%</text>
<text x="95.6" y="80.5">LMH1981</text>
<text x="26.1" y="84.9">L2</text>
<text x="26.1" y="93.9">33nH</text>
<text x="11.6" y="100.8">Loopthrough</text>
<text x="29" y="103.7">R15</text>
<text x="29" y="109.5">4.7</text>
<text x="108.9" y="126.9">J6</text>
<text x="108.9" y="130.3">JUMPER</text>
<text x="86.9" y="137">R11</text>
<text x="113" y="137">R12</text>
<text x="162.2" y="137.3">J4</text>
<text x="176.7" y="137.3">J5</text>
<text x="162.2" y="140.8">screw1</text>
<text x="176.7" y="140.8">screw2</text>
<text x="86.9" y="148.9">10K</text>
<text x="113" y="148.9">1K</text>
<text x="75.3" y="150">Q1</text>
<text x="75.3" y="152.9">NPN</text>
<text x="108.9" y="152.9">R13</text>
<text x="108.9" y="156.4">10K</text>
<text x="222.8" y="164.5">C7</text>
<text x="222.8" y="167.1">10uF</text>
<text x="263.6" y="167.4">CON44</text>
<text x="36.3" y="176.4">IC2</text>
<text x="36.3" y="193.8">AT24C08</text>
</g>
<g font-size="2.6" fill="#f00">
<text x="238.1" y="34.2">SDA</text>
<text x="226.5" y="37.1">SCL_CE</text>
<text x="232.3" y="40">IO_B</text>
<text x="232.3" y="42.9">IO_C</text>
<text x="232.3" y="45.8">IO_D</text>
<text x="232.3" y="48.6">IO_E</text>
<text x="232.3" y="51.6">IO_F</text>
<text x="168.6" y="57.4">HS</text>
<text x="232.3" y="54.4">IO_G</text>
<text x="232.3" y="57.4">IO_H</text>
<text x="168.6" y="60.2">VS</text>
<text x="168.6" y="63.1">VF</text>
<text x="168.6" y="66">CS</text>
<text x="168.6" y="68.9">BP</text>
<text x="168.6" y="71.8">OE</text>
<text x="232.3" y="68.9">IO_J</text>
<text x="232.3" y="66">IO_I</text>
<text x="232.3" y="83.4">IO_K</text>
<text x="47" y="89.2">sig_in</text>
<text x="232.3" y="89.2">IO_M</text>
<text x="232.3" y="86.3">IO_L</text>
<text x="232.3" y="95">CHROMA_FILTER_EN23</text>
<text x="232.3" y="92.1">IO_N</text>
<text x="232.3" y="100.8">VS</text>
<text x="232.3" y="97.9">HS</text>
<text x="232.3" y="103.7">VF</text>
<text x="232.3" y="106.6">CS</text>
<text x="232.3" y="109.5">BP</text>
<text x="232.3" y="112.4">OE</text>
<text x="235.2" y="118.2">MCU_TX</text>
<text x="238.1" y="115.3">RESET_IN</text>
<text x="232.3" y="124">SYNC_48KHZ</text>
<text x="235.2" y="121">MCU_RX</text>
<text x="232.3" y="126.8">MCLK512</text>
<text x="125.2" y="141.3">CHROMA_FILTER_EN</text>
<text x="12.2" y="184.7">SCL_CE</text>
<text x="12.2" y="187.7">SDA</text>
</g>
<g font-size="2.6" fill="#004080">
<text x="97.1" y="59.1">Vin</text>
<text x="118.8" y="59.1">HSout</text>
<text x="108.4" y="63.4" transform="rotate(-90 108.4 63.4)">VCC1</text>
<text x="111.3" y="63.4" transform="rotate(-90 111.3 63.4)">VCC2</text>
<text x="114.2" y="63.4" transform="rotate(-90 114.2 63.4)">VCC3</text>
<text x="119" y="62">VSout</text>
<text x="119.1" y="64.9">VFout</text>
<text x="97.1" y="70.7">Rext</text>
<text x="118.8" y="67.8">CSout</text>
<text x="119" y="70.7">BPout</text>
<text x="108.4" y="76.8" transform="rotate(-90 108.4 76.8)">GND0</text>
<text x="111.3" y="76.8" transform="rotate(-90 111.3 76.8)">GND1</text>
<text x="114.2" y="76.8" transform="rotate(-90 114.2 76.8)">GND2</text>
<text x="118.7" y="73.6">OEout</text>
<text x="36.2" y="180.7">VCC</text>
<text x="36.2" y="183.6">TEST</text>
<text x="50.5" y="183.6">A1</text>
<text x="50.5" y="180.7">A0</text>
<text x="36.2" y="186.5">SCL</text>
<text x="36.2" y="189.4">SDA</text>
<text x="47.8" y="189.4">GND</text>
<text x="50.5" y="186.5">A2</text>
</g>
<g font-size="2.1">
<text x="30.4" y="2.2">5</text>
<text x="85.4" y="2.2">4</text>
<text x="140.5" y="2.2">3</text>
<text x="195.4" y="2.2">2</text>
<text x="250.5" y="2.2">1</text>
<text x=".8" y="30.1">D</text>
<text x="278.8" y="30.1">D</text>
<text x=".8" y="80.8">C</text>
<text x="278.8" y="80.8">C</text>
<text x=".8" y="131.5">B</text>
<text x="278.8" y="131.5">B</text>
<text x=".8" y="182.2">A</text>
<text x="278.8" y="182.2">A</text>
<text x="30.4" y="207.8">5</text>
<text x="85.4" y="207.8">4</text>
<text x="140.5" y="207.8">3</text>
<text x="195.4" y="207.8">2</text>
<text x="250.5" y="207.8">1</text>
</g>
</svg>
